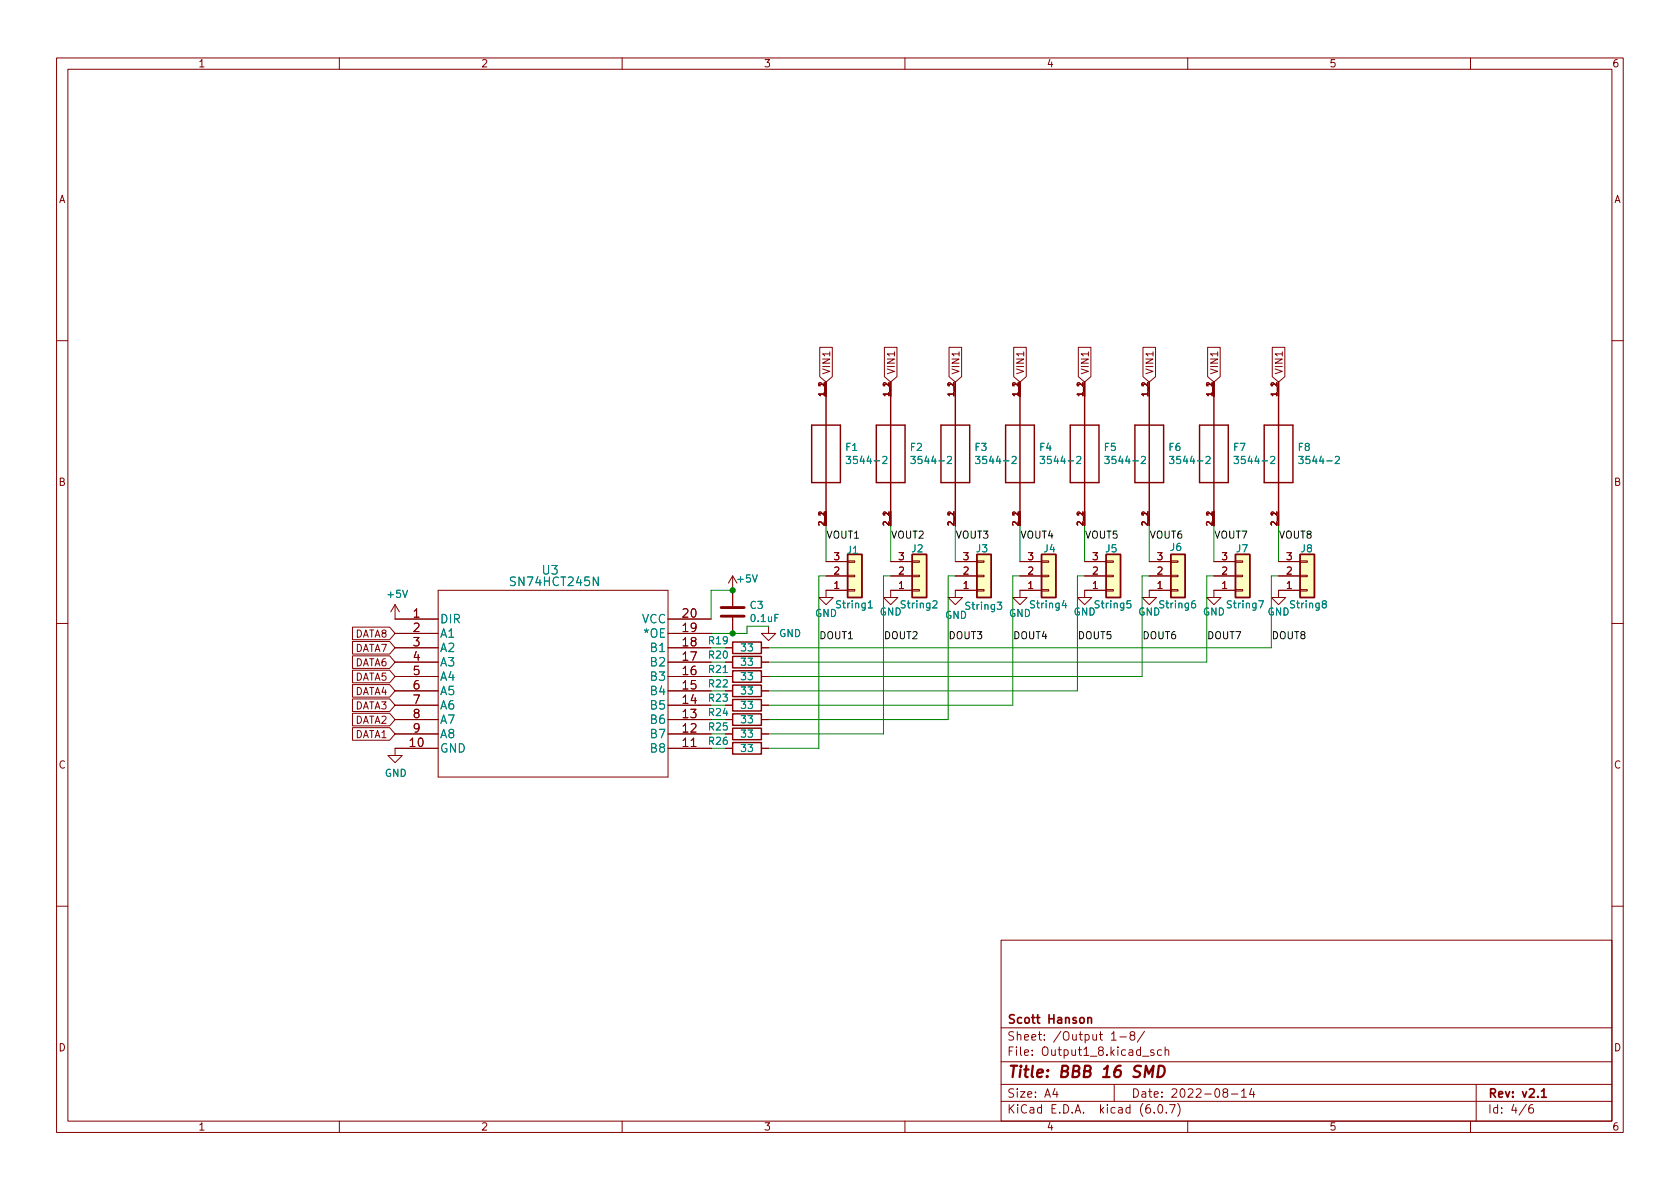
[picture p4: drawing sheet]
<svg xmlns="http://www.w3.org/2000/svg" width="297mm" height="210mm" viewBox="0 0 297 210" stroke-linecap="round" stroke-linejoin="round" font-family="sans-serif">
<g fill="none" stroke="#840000" stroke-width=".18">
<path d="M10 10.2h277v190.1h-277zM12 12.2h273v186.1h-273zM60 10.2v2M110 10.2v2M160 10.2v2M210 10.2v2M260 10.2v2M10 60.2h2M144.9 61.4h2.3v5.2l-1.2 1-1.1-1zM146 67.6v2.5M156.4 61.4h2.2v5.2l-1.1 1-1.1-1zM157.5 67.6v2.5"/>
<path d="M167.8 61.4h2.2v5.2l-1.1 1-1.1-1zM168.9 67.6v2.5M179.2 61.4h2.3v5.2l-1.2 1-1.1-1zM180.3 67.6v2.5M190.7 61.4h2.2v5.2l-1.1 1-1.1-1zM191.8 67.6v2.5M202.1 61.4h2.2v5.2l-1.1 1-1.1-1zM203.2 67.6v2.5M213.5 61.4h2.2v5.2l-1.1 1-1.1-1zM214.6 67.6v2.5M224.9 61.4h2.3v5.2l-1.1 1-1.2-1zM226.1 67.6v2.5"/>
<path d="M285 60.2h2M146 99.3h3.9M146 90.4v2.6M149.9 99.2h1.2v.2h-1.2zM157.5 99.3h3.8M157.5 90.4v2.6M161.3 99.2h1.3v.2h-1.3zM168.9 99.3h3.8M168.9 90.4v2.6M172.7 99.2h1.3v.2h-1.3zM180.3 90.4v2.6M180.3 99.3h3.8"/>
<path d="M184.1 99.2h1.3v.2h-1.3zM191.8 99.3h3.8M191.8 90.4v2.6M195.6 99.2h1.2v.2h-1.2zM203.2 99.3h3.8M203.2 90.4v2.6M207 99.2h1.3v.2h-1.3zM214.6 99.3h3.8M214.6 90.4v2.6M218.4 99.2h1.3v.2h-1.3zM226.1 99.3h3.8M226.1 90.4v2.6"/>
<path d="M229.9 99.2h1.2v.2h-1.2zM10 110.2h2M62.3 118.5h6.6l.9 1.1-.9 1.1h-6.6zM62.3 116h6.6l.9 1.1-.9 1.1h-6.6zM62.3 113.4h6.6l.9 1.1-.9 1.2h-6.6zM62.3 110.9h6.6l.9 1.1-.9 1.1h-6.6zM69.8 106.9v2.6h7.7M69.8 119.6h7.7M69.8 117.1h7.7M69.8 114.5h7.7M69.8 112h7.7M69.8 106.9l-.7 1.3"/>
<path d="M69.8 106.9l.8 1.3M77.5 104.4h40.6v33h-40.6zM118.1 109.5h7.6M118.1 119.6h7.6M118.1 117.1h7.6M118.1 114.5h7.6M118.1 112h7.6M128.3 119.6h1.2M128.3 117.1h1.2M128.3 114.5h1.2M129.5 101.8l-.7 1.3M129.5 101.8v5.4"/>
<path d="M129.5 109.2v2.8M129.5 101.8l.8 1.3M134.6 119.6h1.3M134.6 117.1h1.3M134.6 114.5h1.3M135.9 110.7v1.3h1.3l-1.3 1.3-1.3-1.3h1.3M146 101.8h3.9M149.9 101.7h1.2v.3h-1.2zM149.9 104.3h1.2v.2h-1.2zM149.9 104.4h-3.9v1.3h1.3l-1.3 1.2-1.2-1.2h1.2M157.5 101.8h3.8M161.3 101.7h1.3v.3h-1.3z"/>
<path d="M161.3 104.3h1.3v.2h-1.3zM161.3 104.4h-3.8v1.3h1.2l-1.2 1.2-1.3-1.2h1.3M168.9 101.8h3.8M172.7 101.7h1.3v.3h-1.3zM172.7 104.3h1.3v.2h-1.3zM172.7 104.4h-3.8v1.3h1.3l-1.3 1.2-1.3-1.2h1.3M180.3 101.8h3.8M184.1 101.7h1.3v.3h-1.3zM184.1 104.3h1.3v.2h-1.3zM184.1 104.4h-3.8v1.3h1.3l-1.3 1.2-1.2-1.2h1.2M191.8 101.8h3.8M195.6 101.7h1.2v.3h-1.2z"/>
<path d="M195.6 104.3h1.2v.2h-1.2zM195.6 104.4h-3.8v1.3h1.2l-1.2 1.2-1.3-1.2h1.3M203.2 101.8h3.8M207 101.7h1.3v.3h-1.3zM207 104.3h1.3v.2h-1.3zM207 104.4h-3.8v1.3h1.3l-1.3 1.2-1.3-1.2h1.3M214.6 101.8h3.8M218.4 101.7h1.3v.3h-1.3zM218.4 104.3h1.3v.2h-1.3zM218.4 104.4h-3.8v1.3h1.3l-1.3 1.2-1.2-1.2h1.2M226.1 101.8h3.8M229.9 101.7h1.2v.3h-1.2z"/>
<path d="M229.9 104.3h1.2v.2h-1.2zM229.9 104.4h-3.8v1.3h1.2l-1.2 1.2-1.3-1.2h1.3M285 110.2h2M62.3 123.6h6.6l.9 1.1-.9 1.1h-6.6zM62.3 128.7h6.6l.9 1.1-.9 1.1h-6.6zM62.3 126.1h6.6l.9 1.1-.9 1.2h-6.6zM62.3 121.1h6.6l.9 1.1-.9 1.1h-6.6zM69.8 122.2h7.7M69.8 127.2h7.7M69.8 129.8h7.7M69.8 124.7h7.7M77.5 132.3h-7.7v1.3h1.3l-1.3 1.3-1.2-1.3h1.2"/>
<path d="M118.1 122.2h7.6M118.1 132.3h7.6M118.1 127.2h7.6M118.1 129.8h7.6M118.1 124.7h7.6M128.3 122.2h1.2M128.3 132.3h1.2M128.3 127.2h1.2M128.3 129.8h1.2M128.3 124.7h1.2M134.6 122.2h1.3M134.6 132.3h1.3"/>
<path d="M134.6 127.2h1.3M134.6 129.8h1.3M134.6 124.7h1.3M10 160.2h2M177 166.3h108v32h-108zM285 160.2h2M60 198.3v2M110 198.3v2M160 198.3v2M177 194.8h108M177 191.8h108M177 187.8h108"/>
<path d="M177 181.8h108M186.5 192.5l-.4 1h1M186.9 193v1M196.5 182.9l.4-.5v1.5M196.5 183.9h.9M197 191.8v3M198 183.4h1.1M200.1 183.1l-.3-.3 .1-.2 .2-.2 .4 .1 .1 .2v.2l-.7 .2-.1 .3v.2l.3 .3h.4l.1-.3v-.4l-.2-.1M202 186.8h1.1M202.4 182.4l-1.3 1.9M204 185.7l-.4-.1-.2 .2 .1 .3 .5 .1v.4h-.6M204.1 196.7v.1"/>
<path d="M204.9 195.4l.2-.1a.81 .81 0 0 1 .6 .7 .81 .81 0 0 1-.3 .8h-.2a.81 .81 0 0 1-.6-.6 .81 .81 0 0 1 .3-.8zM205.4 185.7l-.5-.1-.3 .3v.4l.2 .3h.6M206 185.8l.2-.2 .4 .1v.9M206 185.1v1.5M206.2 196.7v.1M206.8 195.3h1l-.7 1.5M208.2 195.1a1.72 1.72 0 0 1 0 2.3M210 198.3v2M216.5 193.2l-.3-.3 .1-.2 .2-.2 .4 .1 .2 .2-.1 .2-.6 .2-.2 .3 .1 .4 .2 .1h.4l.2-.3-.1-.4-.2-.1M217.7 193.5h1.2M219.5 193l.4-.5v1.5M219.5 194h.9"/>
<path d="M221.3 192.5l-.4 1h1M221.6 193v1M260 198.3v2M261 191.8v6.5M269.9 195.3l-1.3 1.9M271 195.3a.6 .6 0 0 0-.7 .7v.5l.1 .3h.5l.2-.1 .1-.5-.2-.2-.4-.1-.3 .3"/>
</g>
<path d="M192.3 179.9v1M192.3 180.1l.3-.2 .3 .1 .1 .9M272.6 193l.4-.5v1.5M272.6 194h.8" fill="none" stroke="#840000" stroke-width=".3"/>
<path d="M202.4 190.5l.2-2 .5 1.4 .9-1.4-.3 2M204.9 188.5h.5a1.08 1.08 0 0 1 .5 1 1.08 1.08 0 0 1-.8 1h-.4z" fill="none" stroke="#840000" stroke-width=".4"/>
<g fill="none" stroke="#840000" stroke-width=".25">
<path d="M143.5 75.2h5.1v10.1h-5.1zM146 67.6v25.4M154.9 75.2h5.1v10.1h-5.1zM157.5 67.6v25.4M166.4 75.2h5v10.1h-5zM168.9 67.6v25.4M177.8 75.2h5.1v10.1h-5.1zM180.3 67.6v25.4M189.2 75.2h5.1v10.1h-5.1zM191.8 67.6v25.4M200.7 75.2h5v10.1h-5zM203.2 67.6v25.4"/>
<path d="M212.1 75.2h5.1v10.1h-5.1zM214.6 67.6v25.4M223.5 75.2h5.1v10.1h-5.1zM226.1 67.6v25.4M149.9 98h2.5v7.7h-2.5zM161.3 98h2.5v7.7h-2.5zM172.7 98h2.6v7.7h-2.6zM184.1 98h2.6v7.7h-2.6zM195.6 98h2.5v7.7h-2.5zM207 98h2.5v7.7h-2.5zM218.4 98h2.6v7.7h-2.6zM229.9 98h2.5v7.7h-2.5z"/>
<path d="M129.5 116.1h5.1v2h-5.1zM129.5 118.6h5.1v2h-5.1zM129.5 113.5h5.1v2.1h-5.1zM129.5 121.2h5.1v2h-5.1zM129.5 131.3h5.1v2h-5.1zM129.5 126.2h5.1v2.1h-5.1zM129.5 128.8h5.1v2h-5.1zM129.5 123.7h5.1v2h-5.1z"/>
</g>
<g fill="none" stroke="#008484" stroke-width=".18">
<path d="M149.6 80.7h.8l-.4 .5 .3 .1v.6l-.1 .1-.6-.1M156.1 80.8l.5-.1 .2 .4-.8 .9h.8M161 80.7h.8l-.4 .5 .4 .1v.6l-.2 .1-.6-.1M167.5 80.8l.5-.1 .2 .4-.7 .9h.7M172.5 80.7h.8l-.5 .5 .4 .1v.6l-.2 .1-.5-.1M178.9 80.8l.5-.1 .3 .4-.8 .9h.8M183.9 80.7h.8l-.4 .5 .3 .1v.6l-.2 .1-.5-.1M190.4 80.8l.5-.1 .2 .4-.8 .9h.8M195.3 80.7h.8l-.4 .5 .4 .1v.6l-.2 .1-.6-.1M201.8 80.8l.5-.1 .2 .4-.8 .9h.8M206.8 80.7h.7l-.4 .5 .4 .1v.6l-.2 .1-.5-.1M213.2 80.8l.5-.1 .3 .4-.8 .9h.8"/>
<path d="M218.2 80.7h.8l-.4 .5 .3 .1v.6l-.2 .1-.5-.1M224.7 80.8l.4-.1 .3 .4-.8 .9h.8M229.6 80.7h.8l-.4 .5 .3 .1v.6l-.1 .1-.6-.1M236.1 80.8l.5-.1 .2 .4-.8 .9h.8M153.5 107.5h.7M164.9 106.4l.5-.2 .3 .4-.8 .9h.8M176.3 106.5h.8l-.4 .5 .3 .1v.5l-.1 .2-.6-.2M188.1 106.2l-.3 .9h.8M199.9 106.2h-.6l-.1 .6 .2-.1 .4 .1 .2 .2-.1 .4-.2 .1-.5-.1M211.3 106.2l-.4 .1a.85 .85 0 0 0 0 1.2l.4-.1 .1-.4-.2-.3h-.3l-.2 .3M222.5 106.2h.9l-.6 1.3M234 106.8l-.2-.3v-.1l.2-.2 .4 .1 .1 .2-.1 .2-.5 .1-.1 .2v.3l.2 .2 .4-.1 .1-.1-.1-.4-.1-.1"/>
</g>
<g fill="#ffffc2" stroke="#ffffc2" stroke-width=".18">
<path d="M207 98h2.5v7.7h-2.5z"/>
<path d="M229.9 98h2.5v7.7h-2.5z"/>
<path d="M184.1 98h2.6v7.7h-2.6z"/>
<path d="M172.7 98h2.6v7.7h-2.6z"/>
<path d="M195.6 98h2.5v7.7h-2.5z"/>
<path d="M218.4 98h2.6v7.7h-2.6z"/>
<path d="M161.3 98h2.5v7.7h-2.5z"/>
<path d="M149.9 98h2.5v7.7h-2.5z"/>
</g>
<path d="M127.5 109h4.1M127.5 107.4h4.1" fill="none" stroke="#840000" stroke-width=".51"/>
<g fill="none" stroke="#008400" stroke-width=".18">
<path d="M146 93v6.3M157.5 93v6.3M168.9 93v6.3M180.3 93v6.3M191.8 93v6.3M203.2 93v6.3M214.6 93v6.3M226.1 93v6.3M125.7 119.6h2.6M129.5 104.4h-3.8v5.1M135.9 110.7h-3.8v1.3h-6.4M146 101.8h-1.2v30.5h-8.9"/>
<path d="M157.5 101.8h-1.3v28h-20.3M168.9 101.8h-1.3v25.4h-31.7M180.3 101.8h-1.2v22.9h-43.2M191.8 101.8h-1.3v20.4h-54.6M203.2 101.8h-1.3v17.8h-66M214.6 101.8h-1.2v15.3h-77.5M226.1 101.8h-1.3v12.7h-88.9M125.7 127.2h2.6M125.7 122.2h2.6"/>
</g>
<g fill="#008400" stroke="#008400" stroke-width=".18">
<circle cx="129.5" cy="112" r=".46"/>
<circle cx="129.5" cy="104.4" r=".46"/>
</g>
<text font-size="2.8" fill="#840000" x="178" y="190.6">Title: BBB 16 SMD</text>
<g font-size="2.1" fill="#008484">
<text x="95.9" y="101.6">U3</text>
<text x="90.7" y="103.6">SN74HCT245N</text>
<text x="77.7" y="110.2">DIR</text>
<text x="77.7" y="112.8">A1</text>
<text x="113.4" y="110.2">VCC</text>
<text x="114" y="112.8">*OE</text>
<text x="77.7" y="115.3">A2</text>
<text x="77.7" y="117.8">A3</text>
<text x="115.2" y="117.8">B2</text>
<text x="115.2" y="115.3">B1</text>
<text x="77.7" y="120.4">A4</text>
<text x="77.7" y="122.9">A5</text>
<text x="77.7" y="125.5">A6</text>
<text x="115.2" y="125.5">B5</text>
<text x="115.2" y="122.9">B4</text>
<text x="115.2" y="120.4">B3</text>
<text x="77.7" y="128">A7</text>
<text x="77.7" y="130.5">A8</text>
<text x="115.2" y="130.5">B7</text>
<text x="115.2" y="128">B6</text>
<text x="77.7" y="133.1">GND</text>
<text x="115.2" y="133.1">B8</text>
</g>
<g font-size="2.1" fill="#840000">
<text x="73.1" y="109.2">1</text>
<text x="73.1" y="111.8">2</text>
<text x="120.8" y="111.8">19</text>
<text x="120.8" y="109.2">20</text>
<text x="73.1" y="114.3">3</text>
<text x="73.1" y="116.8">4</text>
<text x="73.1" y="119.4">5</text>
<text x="120.8" y="119.4">16</text>
<text x="120.8" y="116.8">17</text>
<text x="120.8" y="114.3">18</text>
<text x="73.1" y="121.9">6</text>
<text x="73.1" y="124.5">7</text>
<text x="120.8" y="124.5">14</text>
<text x="120.8" y="121.9">15</text>
<text x="73.1" y="127">8</text>
<text x="73.1" y="129.5">9</text>
<text x="120.8" y="129.5">12</text>
<text x="120.8" y="127">13</text>
<text x="72.5" y="132.1">10</text>
<text x="120.8" y="132.1">11</text>
<text x="178" y="184">Sheet: /Output 1-8/</text>
<text x="178" y="181">Scott Hanson</text>
<text x="178" y="186.7">File: Output1_8.kicad_sch</text>
<text x="178" y="196.9">KiCad E.D.A. kicad (6.0.7)</text>
<text x="178" y="194.1">Size: A4</text>
<text x="200" y="194.1">Date: 2022-08-14</text>
<text x="263" y="194.1">Rev: v2.1</text>
<text x="263" y="196.9">Id: 4/6</text>
</g>
<g font-size="1.8" fill="#840000">
<text x="35" y="11.9">1</text>
<text x="85" y="11.9">2</text>
<text x="135" y="11.9">3</text>
<text x="185" y="11.9">4</text>
<text x="235" y="11.9">5</text>
<text x="285" y="11.9">6</text>
<text x="10.3" y="35.9">A</text>
<text x="285.3" y="35.9">A</text>
<text x="146.8" y="66.3" transform="rotate(-90 146.8 66.3)">VIN1</text>
<text x="158.2" y="66.3" transform="rotate(-90 158.2 66.3)">VIN1</text>
<text x="169.6" y="66.3" transform="rotate(-90 169.6 66.3)">VIN1</text>
<text x="181.1" y="66.3" transform="rotate(-90 181.1 66.3)">VIN1</text>
<text x="192.5" y="66.3" transform="rotate(-90 192.5 66.3)">VIN1</text>
<text x="203.9" y="66.3" transform="rotate(-90 203.9 66.3)">VIN1</text>
<text x="215.4" y="66.3" transform="rotate(-90 215.4 66.3)">VIN1</text>
<text x="226.8" y="66.3" transform="rotate(-90 226.8 66.3)">VIN1</text>
<text x="10.3" y="85.9">B</text>
<text x="285.3" y="85.9">B</text>
<text x="147.5" y="101.6">2</text>
<text x="147.5" y="99.1">3</text>
<text x="158.9" y="101.6">2</text>
<text x="158.9" y="99.1">3</text>
<text x="170.3" y="101.6">2</text>
<text x="170.3" y="99.1">3</text>
<text x="181.8" y="101.6">2</text>
<text x="181.8" y="99.1">3</text>
<text x="193.2" y="101.6">2</text>
<text x="193.2" y="99.1">3</text>
<text x="204.6" y="101.6">2</text>
<text x="204.6" y="99.1">3</text>
<text x="216" y="101.6">2</text>
<text x="216" y="99.1">3</text>
<text x="227.5" y="101.6">2</text>
<text x="227.5" y="99.1">3</text>
<text x="147.5" y="104.1">1</text>
<text x="158.9" y="104.1">1</text>
<text x="170.3" y="104.1">1</text>
<text x="181.8" y="104.1">1</text>
<text x="193.2" y="104.1">1</text>
<text x="204.6" y="104.1">1</text>
<text x="216" y="104.1">1</text>
<text x="227.5" y="104.1">1</text>
<text x="62.7" y="112.7">DATA8</text>
<text x="62.7" y="117.8">DATA6</text>
<text x="62.7" y="115.3">DATA7</text>
<text x="62.7" y="125.4">DATA3</text>
<text x="62.7" y="120.4">DATA5</text>
<text x="62.7" y="122.9">DATA4</text>
<text x="62.7" y="130.5">DATA1</text>
<text x="62.7" y="128">DATA2</text>
<text x="10.3" y="135.9">C</text>
<text x="285.3" y="135.9">C</text>
<text x="10.3" y="185.9">D</text>
<text x="285.3" y="185.9">D</text>
<text x="35" y="199.9">1</text>
<text x="85" y="199.9">2</text>
<text x="135" y="199.9">3</text>
<text x="185" y="199.9">4</text>
<text x="235" y="199.9">5</text>
<text x="285" y="199.9">6</text>
</g>
<g font-size="1.8" fill="#008484">
<text x="149.5" y="79.7">F1</text>
<text x="150.5" y="82">3544-2</text>
<text x="161" y="79.7">F2</text>
<text x="161.9" y="82">3544-2</text>
<text x="172.4" y="79.7">F3</text>
<text x="173.3" y="82">3544-2</text>
<text x="183.8" y="79.7">F4</text>
<text x="184.8" y="82">3544-2</text>
<text x="195.3" y="79.7">F5</text>
<text x="196.2" y="82">3544-2</text>
<text x="206.7" y="79.7">F6</text>
<text x="207.6" y="82">3544-2</text>
<text x="218.1" y="79.7">F7</text>
<text x="219.1" y="82">3544-2</text>
<text x="229.6" y="79.7">F8</text>
<text x="230.5" y="82">3544-2</text>
<text x="149.8" y="97.9">J1</text>
<text x="161.2" y="97.7">J2</text>
<text x="172.7" y="97.7">J3</text>
<text x="184.6" y="97.7">J4</text>
<text x="195.5" y="97.7">J5</text>
<text x="206.9" y="97.4">J6</text>
<text x="218.6" y="97.7">J7</text>
<text x="230.1" y="97.7">J8</text>
<text x="68.6" y="105.7">+5V</text>
<text x="130.5" y="103">+5V</text>
<text x="132.6" y="107.7">C3</text>
<text x="148" y="107.6">String1</text>
<text x="159.5" y="107.6">String2</text>
<text x="170.9" y="107.8">String3</text>
<text x="182.3" y="107.6">String4</text>
<text x="193.7" y="107.6">String5</text>
<text x="205.2" y="107.6">String6</text>
<text x="217.1" y="107.6">String7</text>
<text x="228.3" y="107.6">String8</text>
<text x="125.4" y="113.9">R19</text>
<text x="132.9" y="110">0.1uF</text>
<text x="137.7" y="112.6">GND</text>
<text x="144.1" y="109.1">GND</text>
<text x="155.5" y="108.8">GND</text>
<text x="167.1" y="109.4">GND</text>
<text x="178.4" y="109.1">GND</text>
<text x="189.8" y="108.8">GND</text>
<text x="201.2" y="108.8">GND</text>
<text x="212.7" y="108.8">GND</text>
<text x="224.1" y="108.8">GND</text>
<text x="125.4" y="116.5">R20</text>
<text x="125.4" y="119">R21</text>
<text x="131.1" y="117.7">33</text>
<text x="131.1" y="115.2">33</text>
<text x="125.4" y="121.5">R22</text>
<text x="125.4" y="124.1">R23</text>
<text x="131.1" y="122.8">33</text>
<text x="131.1" y="125.3">33</text>
<text x="131.1" y="120.3">33</text>
<text x="125.4" y="131.7">R26</text>
<text x="125.4" y="126.6">R24</text>
<text x="125.4" y="129.2">R25</text>
<text x="131.1" y="127.9">33</text>
<text x="131.1" y="130.4">33</text>
<text x="68" y="137.4">GND</text>
<text x="131.1" y="133">33</text>
</g>
<g font-size="1.8">
<text x="146" y="95.2">VOUT1</text>
<text x="157.5" y="95.2">VOUT2</text>
<text x="168.9" y="95.2">VOUT3</text>
<text x="180.3" y="95.2">VOUT4</text>
<text x="191.8" y="95.2">VOUT5</text>
<text x="203.2" y="95.2">VOUT6</text>
<text x="214.6" y="95.2">VOUT7</text>
<text x="226.1" y="95.2">VOUT8</text>
<text x="144.8" y="113">DOUT1</text>
<text x="156.2" y="113">DOUT2</text>
<text x="167.6" y="113">DOUT3</text>
<text x="179.1" y="113">DOUT4</text>
<text x="190.5" y="113">DOUT5</text>
<text x="201.9" y="113">DOUT6</text>
<text x="213.4" y="113">DOUT7</text>
<text x="224.8" y="113">DOUT8</text>
</g>
<g font-size="1.4" fill="#840000">
<text x="145.8" y="70" transform="rotate(-90 145.8 70)">1_1</text>
<text x="145.8" y="68.4" transform="rotate(-90 145.8 68.4)">2</text>
<text x="157.2" y="70" transform="rotate(-90 157.2 70)">1_1</text>
<text x="157.2" y="68.4" transform="rotate(-90 157.2 68.4)">2</text>
<text x="168.7" y="70" transform="rotate(-90 168.7 70)">1_1</text>
<text x="168.7" y="68.4" transform="rotate(-90 168.7 68.4)">2</text>
<text x="180.1" y="70" transform="rotate(-90 180.1 70)">1_1</text>
<text x="180.1" y="68.4" transform="rotate(-90 180.1 68.4)">2</text>
<text x="191.5" y="70" transform="rotate(-90 191.5 70)">1_1</text>
<text x="191.5" y="68.4" transform="rotate(-90 191.5 68.4)">2</text>
<text x="202.9" y="70" transform="rotate(-90 202.9 70)">1_1</text>
<text x="202.9" y="68.4" transform="rotate(-90 202.9 68.4)">2</text>
<text x="214.4" y="70" transform="rotate(-90 214.4 70)">1_1</text>
<text x="214.4" y="68.4" transform="rotate(-90 214.4 68.4)">2</text>
<text x="225.8" y="70" transform="rotate(-90 225.8 70)">1_1</text>
<text x="225.8" y="68.4" transform="rotate(-90 225.8 68.4)">2</text>
<text x="145.8" y="92.9" transform="rotate(-90 145.8 92.9)">2_1</text>
<text x="145.8" y="91.3" transform="rotate(-90 145.8 91.3)">2</text>
<text x="157.2" y="92.9" transform="rotate(-90 157.2 92.9)">2_1</text>
<text x="157.2" y="91.3" transform="rotate(-90 157.2 91.3)">2</text>
<text x="168.7" y="92.9" transform="rotate(-90 168.7 92.9)">2_1</text>
<text x="168.7" y="91.3" transform="rotate(-90 168.7 91.3)">2</text>
<text x="180.1" y="92.9" transform="rotate(-90 180.1 92.9)">2_1</text>
<text x="180.1" y="91.3" transform="rotate(-90 180.1 91.3)">2</text>
<text x="191.5" y="92.9" transform="rotate(-90 191.5 92.9)">2_1</text>
<text x="191.5" y="91.3" transform="rotate(-90 191.5 91.3)">2</text>
<text x="202.9" y="92.9" transform="rotate(-90 202.9 92.9)">2_1</text>
<text x="202.9" y="91.3" transform="rotate(-90 202.9 91.3)">2</text>
<text x="214.4" y="92.9" transform="rotate(-90 214.4 92.9)">2_1</text>
<text x="214.4" y="91.3" transform="rotate(-90 214.4 91.3)">2</text>
<text x="225.8" y="92.9" transform="rotate(-90 225.8 92.9)">2_1</text>
<text x="225.8" y="91.3" transform="rotate(-90 225.8 91.3)">2</text>
</g>
</svg>
